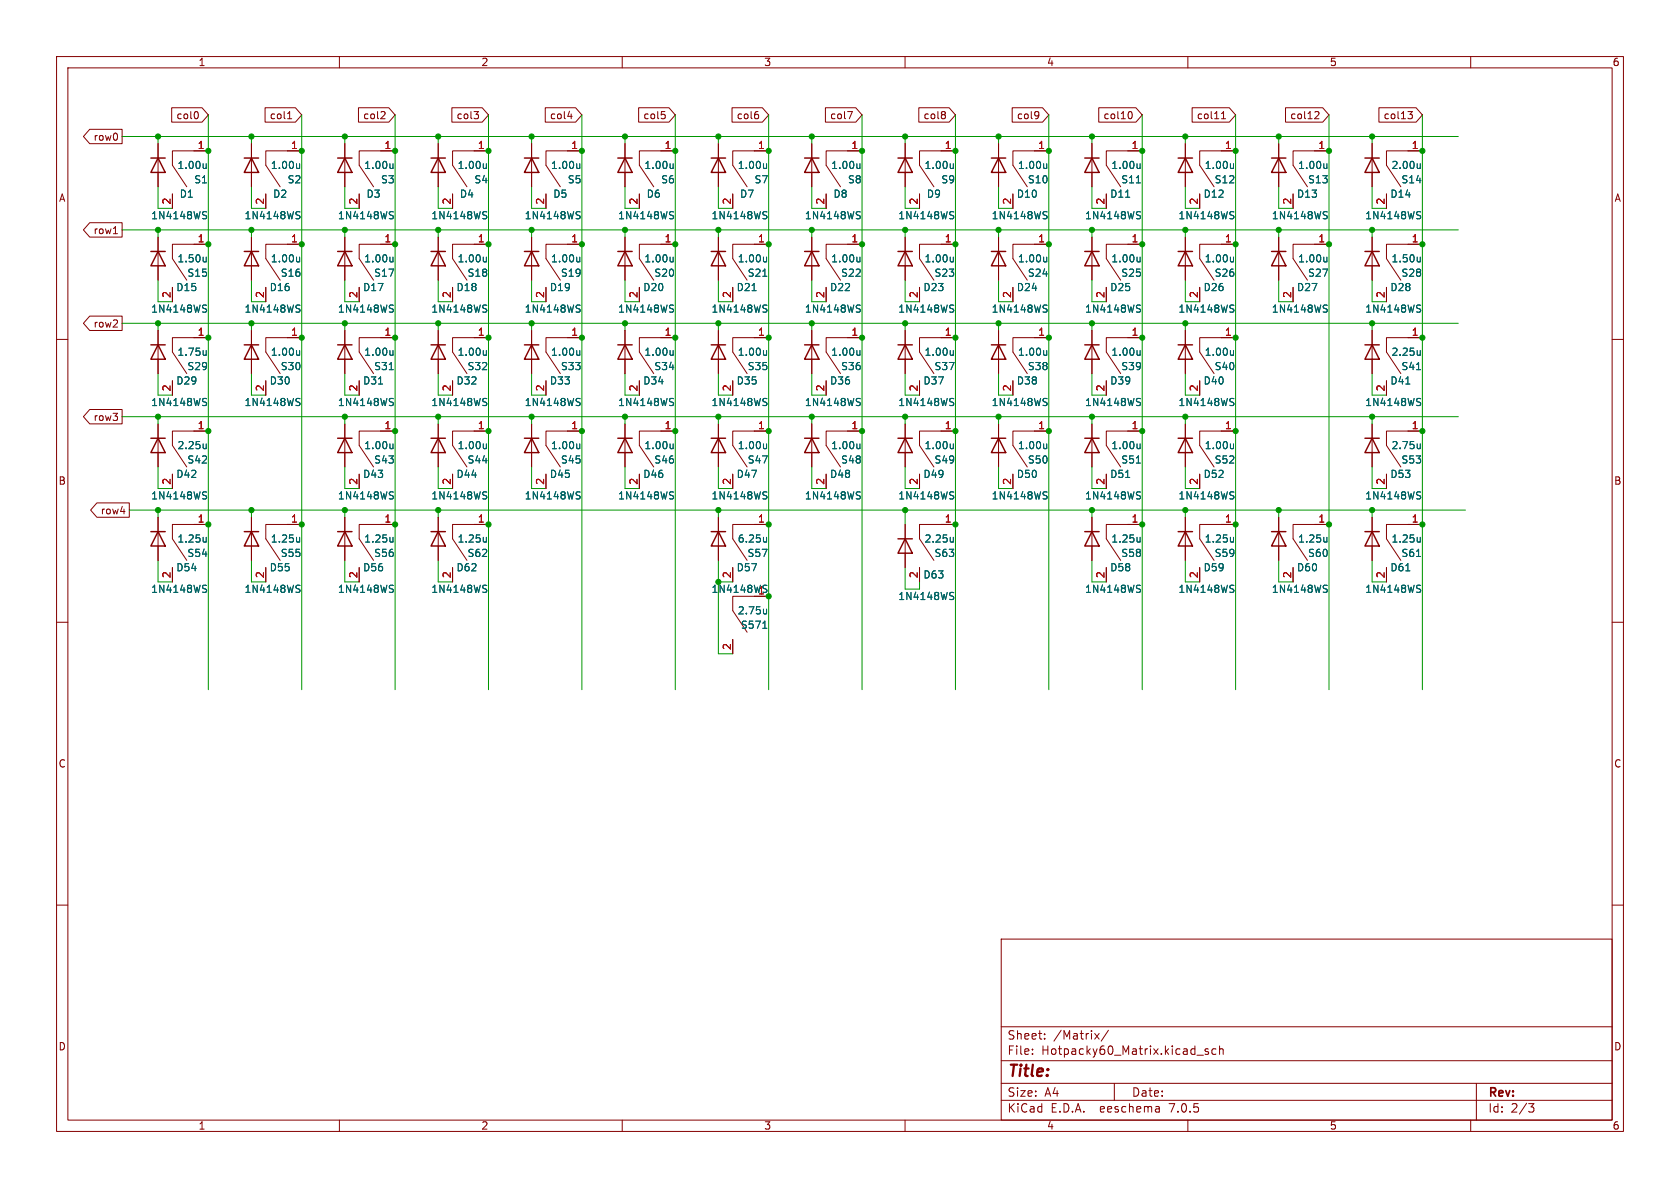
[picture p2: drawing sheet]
<svg xmlns="http://www.w3.org/2000/svg" width="297mm" height="210mm" viewBox="0 0 297 210" stroke-linecap="round" stroke-linejoin="round" font-family="sans-serif">
<g fill="none" stroke="#840000" stroke-width=".18">
<path d="M10 10h277v190h-277zM12 12h273v186h-273zM30.4 19h5.3l1.1 1.3-1.1 1.3h-5.3zM34.9 19.8l.2 .4-.2 .7M46.9 19h5.3l1.1 1.3-1.1 1.3h-5.3zM51.1 19.9l.1-.2v1.3M60 10v2M63.4 19h5.3l1.1 1.3-1.1 1.3h-5.3zM68 19.8l.1 .2-.1 .3-.7 .7h.8M79.9 19h5.3l1.2 1.3-1.2 1.3h-5.3zM83.8 19.7h.8l-.4 .5M96.4 19h5.4l1.1 1.3-1.1 1.3h-5.4z"/>
<path d="M110 10v2M112.9 19h5.4l1.1 1.3-1.1 1.3h-5.4zM116.9 19.7h.6M129.4 19h5.4l1.1 1.3-1.1 1.3h-5.4zM145.9 19h5.4l1.1 1.3-1.1 1.3h-5.4zM149.8 19.7h.9l-.6 1.3M160 10v2M162.4 19h5.4l1.1 1.3-1.1 1.3h-5.4zM167 19.8l.1 .2-.1 .2M178.9 19h5.4l1.1 1.3-1.1 1.3h-5.4zM183.5 19.8h.1a1.07 1.07 0 0 1-.1 1.1M194.2 19h6.6l1.1 1.3-1.1 1.3h-6.6z"/>
<path d="M199.7 19.7a.68 .68 0 0 1 .5 .7 .68 .68 0 0 1-.5 .6M210 10v2M210.8 19h6.5l1.1 1.3-1.1 1.3h-6.5zM227.3 19h6.5l1.1 1.3-1.1 1.3h-6.5zM232.6 19.7l.5 .1 .1 .3-.8 .9h.8M243.8 19h6.5l1.2 1.3-1.2 1.3h-6.5zM248.9 19.7h.8l-.4 .5 .3 .1 .1 .4-.3 .3h-.3M260 10v2M15.9 39.4h5.7v2.5h-5.7l-1.2-1.3zM15.9 22.9h5.7v2.5h-5.7l-1.2-1.3zM27.9 25.4v7.6M30.5 34.3v2.5"/>
<path d="M36.8 26.7h-6.3v2.5l2.5 3.8M44.4 25.4v7.6M47 34.3v2.5M50.8 21h.8M53.3 26.7h-6.3v2.5l2.5 3.8M61 25.4v7.6M63.5 34.3v2.5M69.8 26.7h-6.3v2.5l2.5 3.8M77.5 25.4v7.6M80 34.3v2.5M84.5 20.3l.1 .1-.1 .5M86.4 26.7h-6.4v2.5l2.5 3.8"/>
<path d="M94 25.4v7.6M96.5 34.3v2.5M100.4 20.6h.8M102.9 26.7h-6.4v2.5l2.6 3.8M110.5 25.4v7.6M113 34.3v2.5M117.5 20.3l.1 .1-.1 .5M119.4 26.7h-6.4v2.5l2.6 3.8M127 25.4v7.6M129.5 34.3v2.5M134 20.3l.1 .1-.1 .5M135.9 26.7h-6.4v2.5l2.6 3.8"/>
<path d="M143.5 25.4v7.6M146 34.3v2.5M152.4 26.7h-6.4v2.5l2.6 3.8M160 25.4v7.6M162.6 34.3v2.5M167 20.3l.1 .2-.1 .4M168.9 26.7h-6.3v2.5l2.5 3.8M176.5 25.4v7.6M179.1 34.3v2.5M183.6 20.3l-.1 .1M185.4 26.7h-6.3v2.5l2.5 3.8M193 25.4v7.6"/>
<path d="M195.6 34.3v2.5M201.9 26.7h-6.3v2.5l2.5 3.8M209.5 25.4v7.6M212.1 34.3v2.5M215.9 21h.8M215.9 20.1l.4-.4v1.3M218.4 26.7h-6.3v2.5l2.5 3.8M226.1 25.4v7.6M228.6 34.3v2.5M234.9 26.7h-6.3v2.5l2.5 3.8M242.6 25.4v7.6M245.1 34.3v2.5"/>
<path d="M251.5 26.7h-6.4v2.5l2.5 3.8M10 60h2M15.9 55.9h5.7v2.5h-5.7l-1.2-1.2zM20 41.3h.8M27.9 41.9v7.6M27.9 58.4v7.6M30.5 50.8v2.5M36.8 59.7h-6.3v2.5l2.5 3.8M36.8 43.2h-6.3v2.5l2.5 3.8M44.4 41.9v7.6M44.4 58.4v7.6M47 50.8v2.5"/>
<path d="M53.3 43.2h-6.3v2.5l2.5 3.8M53.3 59.7h-6.3v2.5l2.5 3.8M61 41.9v7.6M61 58.4v7.6M63.5 50.8v2.5M69.8 43.2h-6.3v2.5l2.5 3.8M69.8 59.7h-6.3v2.5l2.5 3.8M77.5 41.9v7.6M77.5 58.4v7.6M80 50.8v2.5M86.4 59.7h-6.4v2.5l2.5 3.8M86.4 43.2h-6.4v2.5l2.5 3.8"/>
<path d="M94 41.9v7.6M94 58.4v7.6M96.5 50.8v2.5M102.9 59.7h-6.4v2.5l2.6 3.8M102.9 43.2h-6.4v2.5l2.6 3.8M110.5 41.9v7.6M110.5 58.4v7.6M113 50.8v2.5M119.4 43.2h-6.4v2.5l2.6 3.8M119.4 59.7h-6.4v2.5l2.6 3.8M127 41.9v7.6M127 58.4v7.6"/>
<path d="M129.5 50.8v2.5M135.9 43.2h-6.4v2.5l2.6 3.8M135.9 59.7h-6.4v2.5l2.6 3.8M143.5 41.9v7.6M143.5 58.4v7.6M146 50.8v2.5M152.4 59.7h-6.4v2.5l2.6 3.8M152.4 43.2h-6.4v2.5l2.6 3.8M160 41.9v7.6M160 58.4v7.6M162.6 50.8v2.5M168.9 59.7h-6.3v2.5l2.5 3.8"/>
<path d="M168.9 43.2h-6.3v2.5l2.5 3.8M176.5 41.9v7.6M176.5 58.4v7.6M179.1 50.8v2.5M185.4 59.7h-6.3v2.5l2.5 3.8M185.4 43.2h-6.3v2.5l2.5 3.8M193 41.9v7.6M193 58.4v7.6M195.6 50.8v2.5M201.9 59.7h-6.3v2.5l2.5 3.8M201.9 43.2h-6.3v2.5l2.5 3.8M209.5 41.9v7.6"/>
<path d="M209.5 58.4v7.6M212.1 50.8v2.5M218.4 59.7h-6.3v2.5l2.5 3.8M218.4 43.2h-6.3v2.5l2.5 3.8M226.1 41.9v7.6M228.6 50.8v2.5M234.9 43.2h-6.3v2.5l2.5 3.8M242.6 41.9v7.6M242.6 58.4v7.6M245.1 50.8v2.5M251.5 59.7h-6.4v2.5l2.5 3.8M251.5 43.2h-6.4v2.5l2.5 3.8"/>
<path d="M285 60h2M15.9 72.4h5.7v2.5h-5.7l-1.2-1.2zM27.9 74.9v7.7M30.5 67.3v2.6M36.8 76.2h-6.3v2.5l2.5 3.9M47 67.3v2.6M61 74.9v7.7M63.5 67.3v2.6M69.8 76.2h-6.3v2.5l2.5 3.9M77.5 74.9v7.7M80 67.3v2.6M86.4 76.2h-6.4v2.5l2.5 3.9"/>
<path d="M94 74.9v7.7M96.5 67.3v2.6M102.9 76.2h-6.4v2.5l2.6 3.9M110.5 74.9v7.7M113 67.3v2.6M119.4 76.2h-6.4v2.5l2.6 3.9M127 74.9v7.7M129.5 67.3v2.6M135.9 76.2h-6.4v2.5l2.6 3.9M143.5 74.9v7.7M146 67.3v2.6M152.4 76.2h-6.4v2.5l2.6 3.9"/>
<path d="M160 74.9v7.7M162.6 67.3v2.6M168.9 76.2h-6.3v2.5l2.5 3.9M176.5 74.9v7.7M179.1 67.3v2.6M185.4 76.2h-6.3v2.5l2.5 3.9M193 74.9v7.7M195.6 67.3v2.6M201.9 76.2h-6.3v2.5l2.5 3.9M209.5 74.9v7.7M212.1 67.3v2.6M218.4 76.2h-6.3v2.5l2.5 3.9"/>
<path d="M242.6 74.9v7.7M245.1 67.3v2.6M251.5 76.2h-6.4v2.5l2.5 3.9M17.1 88.9h5.8v2.5h-5.8l-1.1-1.2zM27.9 91.4v7.7M30.5 83.8v2.6M36.8 92.7h-6.3v2.6l2.5 3.8M44.4 91.4v7.7M53.3 92.7h-6.3v2.6l2.5 3.8M61 91.4v7.7M63.5 83.8v2.6M69.8 92.7h-6.3v2.6l2.5 3.8"/>
<path d="M77.5 91.4v7.7M80 83.8v2.6M86.4 92.7h-6.4v2.6l2.5 3.8M96.5 83.8v2.6M113 83.8v2.6M127 91.4v7.7M129.5 83.8v2.6M135.9 92.7h-6.4v2.6l2.6 3.8M146 83.8v2.6M160 92.7v7.6M162.6 83.8v2.6M168.9 92.7h-6.3v2.6l2.5 3.8"/>
<path d="M179.1 83.8v2.6M193 91.4v7.7M195.6 83.8v2.6M201.9 92.7h-6.3v2.6l2.5 3.8M209.5 91.4v7.7M212.1 83.8v2.6M218.4 92.7h-6.3v2.6l2.5 3.8M226.1 91.4v7.7M234.9 92.7h-6.3v2.6l2.5 3.8M242.6 91.4v7.7M245.1 83.8v2.6M251.5 92.7h-6.4v2.6l2.5 3.8"/>
<path d="M10 110h2M30.5 100.3v2.6M47 100.3v2.6M63.5 100.3v2.6M80 100.3v2.6M129.5 100.3v2.6M129.5 113v2.6M135.9 105.4h-6.4v2.6l2.6 3.8M162.6 100.3v2.6M195.6 100.3v2.6M212.1 100.3v2.6M228.6 100.3v2.6"/>
<path d="M245.1 100.3v2.6M285 110h2M10 160h2M285 160h2M177 166h108v32h-108zM60 198v2M110 198v2M160 198v2M177 194.5h108M177 191.5h108M177 187.5h108M177 181.5h108"/>
<path d="M182.5 186.3v.1M182.5 185.5v.1M184.7 183.6v.1M184.7 182.8v.1M193.5 182.7l.8 1M194.3 182.7l-.8 1M196 182.1l-1.3 2M197 191.5v3M204.5 195.6l.4 .1 .1 .9M205 196.5l-.5 .1M205 196h-.5M210 198v2"/>
<path d="M211.6 186.5h1.1M213.6 185.5l-.4-.1-.2 .2 .1 .2 .5 .2v.3h-.6M215 185.5l-.5-.1-.3 .3v.4l.2 .2h.6M215.6 185.5l.2-.1 .4 .1v.9M215.6 184.9v1.5M260 198v2M261 191.5v6.5M270.2 195.1h1l-.5 .6 .4 .1 .1 .5-.3 .3h-.4"/>
</g>
<g fill="none" stroke="#006464" stroke-width=".18">
<path d="M36 38l.4 .1 .1 .3-.2 .3h-.3M36 37.4l.5 .1M36.5 28.9v.9M36.5 29.7l-.4 .1M52.6 38l.3 .1 .1 .3-.2 .3h-.3M52.6 37.4l.4 .1M53 28.9v.9M53 29.7l-.4 .1M69.1 38l.3 .1 .1 .3-.2 .3h-.3M69.1 37.4l.4 .1M69.5 29.7l-.4 .1M69.5 28.9v.9"/>
<path d="M85.6 38l.3 .1 .2 .3-.3 .3h-.3M85.6 37.4l.5 .1M86 29.7l-.4 .1M86 28.9v.9M102.1 38l.3 .1 .2 .3-.3 .3h-.3M102.1 37.4l.5 .1M102.5 29.7l-.4 .1M102.5 28.9v.9M118.6 38l.4 .1 .1 .3-.3 .3h-.3M118.6 37.4l.5 .1M119 28.9v.9M119 29.7l-.4 .1"/>
<path d="M135.1 38l.4 .1 .1 .3-.3 .3h-.3M135.1 37.4l.5 .1M135.5 29.7l-.3 .1M135.5 28.9v.9M151.6 38l.4 .1 .1 .3-.2 .3h-.3M151.6 37.4l.5 .1M152 28.9v.9M152 29.7l-.3 .1M168.1 38l.4 .1 .1 .3-.2 .3h-.3M168.1 37.4l.5 .1M168.5 28.9v.9M168.5 29.7l-.3 .1"/>
<path d="M184.6 38l.4 .1 .1 .3-.2 .3h-.3M184.6 37.4l.5 .1M185 29.7l-.3 .1M185 28.9v.9M200.9 32.3h.7M201.1 38l.4 .1 .1 .3-.2 .3h-.3M201.1 37.4l.5 .1M201.6 29.7l-.4 .1M201.6 28.9v.9M217.7 38l.3 .1 .1 .3-.2 .3h-.3M217.7 37.4l.4 .1M218.1 29.7l-.4 .1"/>
<path d="M218.1 28.9v.9M234.2 38l.3 .1 .1 .3-.2 .3h-.3M234.2 37.4l.4 .1M234.6 29.7l-.4 .1M234.6 28.9v.9M250.7 38l.3 .1 .2 .3-.3 .3h-.3M250.7 37.4l.5 .1M251.1 29.7l-.4 .1M251.1 28.9v.9M36 54.5l.4 .1 .1 .3-.2 .3h-.3M36 53.9l.5 .1M36.5 46.2l-.4 .1"/>
<path d="M36.5 45.5v.8M52.6 54.5l.3 .1 .1 .3-.2 .3h-.3M52.6 53.9l.4 .1M53 46.2l-.4 .1M53 45.5v.8M69.1 54.5l.3 .1 .1 .3-.2 .3h-.3M69.1 53.9l.4 .1M69.5 46.2l-.4 .1M69.5 45.5v.8M85.6 54.5l.3 .1 .2 .3-.3 .3h-.3M85.6 53.9l.5 .1M86 46.2l-.4 .1"/>
<path d="M86 45.5v.8M102.1 54.5l.3 .1 .2 .3-.3 .3h-.3M102.1 53.9l.5 .1M102.5 46.2l-.4 .1M102.5 45.5v.8M118.6 54.5l.4 .1 .1 .3-.3 .3h-.3M118.6 53.9l.5 .1M119 45.5v.8M119 46.2l-.4 .1M134.9 48.8h.7M135.1 54.5l.4 .1 .1 .3-.3 .3h-.3M135.1 53.9l.5 .1"/>
<path d="M135.5 46.2l-.3 .1M135.5 45.5v.8M151.6 54.5l.4 .1 .1 .3-.2 .3h-.3M151.6 53.9l.5 .1M152 45.5v.8M152 46.2l-.3 .1M168.1 54.5l.4 .1 .1 .3-.2 .3h-.3M168.1 53.9l.5 .1M168.5 45.5v.8M168.5 46.2l-.3 .1M184.6 54.5l.4 .1 .1 .3-.2 .3h-.3M184.6 53.9l.5 .1"/>
<path d="M185 46.2l-.3 .1M185 45.5v.8M201.1 54.5l.4 .1 .1 .3-.2 .3h-.3M201.1 53.9l.5 .1M201.6 46.2l-.4 .1M201.6 45.5v.8M217.7 54.5l.3 .1 .1 .3-.2 .3h-.3M217.7 53.9l.4 .1M218.1 46.2l-.4 .1M218.1 45.5v.8M234.2 54.5l.3 .1 .1 .3-.2 .3h-.3M234.2 53.9l.4 .1"/>
<path d="M234.6 46.2l-.4 .1M234.6 45.5v.8M250.7 54.5l.3 .1 .2 .3-.3 .3h-.3M250.7 53.9l.5 .1M251.1 46.2l-.4 .1M251.1 45.5v.8M36 71l.4 .2 .1 .3-.2 .2h-.3M36 70.4l.5 .1M36.5 62.7l-.4 .1M36.5 79.2l-.4 .1M36.5 62v.8M36.5 78.5v.8"/>
<path d="M52.6 71l.3 .2 .1 .3-.2 .2h-.3M52.6 70.4l.4 .1M53 62.7l-.4 .1M53 62v.8M68.8 65.3h.7M69.1 71l.3 .2 .1 .3-.2 .2h-.3M69.1 70.4l.4 .1M69.5 62.7l-.4 .1M69.5 79.2l-.4 .1M69.5 62v.8M69.5 78.5v.8M85.6 71l.3 .2 .2 .3-.3 .2h-.3"/>
<path d="M85.6 70.4l.5 .1M86 62.7l-.4 .1M86 79.2l-.4 .1M86 62v.8M86 78.5v.8M102.1 71l.3 .2 .2 .3-.3 .2h-.3M102.1 70.4l.5 .1M102.5 62.7l-.4 .1M102.5 79.2l-.4 .1M102.5 62v.8M102.5 78.5v.8M118.6 71l.4 .2 .1 .3-.3 .2h-.3"/>
<path d="M118.6 70.4l.5 .1M119 62.7l-.4 .1M119 62v.8M119 78.5v.8M119 79.2l-.4 .1M135.1 71l.4 .2 .1 .3-.3 .2h-.3M135.1 70.4l.5 .1M135.5 62.7l-.3 .1M135.5 62v.8M135.5 78.5v.8M135.5 79.2l-.3 .1M151.6 71l.4 .2 .1 .3-.2 .2h-.3"/>
<path d="M151.6 70.4l.5 .1M152 62.7l-.3 .1M152 79.2l-.3 .1M152 62v.8M152 78.5v.8M168.1 71l.4 .2 .1 .3-.2 .2h-.3M168.1 70.4l.5 .1M168.5 62v.8M168.5 78.5v.8M168.5 62.7l-.3 .1M168.5 79.2l-.3 .1M184.6 71l.4 .2 .1 .3-.2 .2h-.3"/>
<path d="M184.6 70.4l.5 .1M185 62.7l-.3 .1M185 79.2l-.3 .1M185 62v.8M185 78.5v.8M201.1 71l.4 .2 .1 .3-.2 .2h-.3M201.1 70.4l.5 .1M201.6 62.7l-.4 .1M201.6 79.2l-.4 .1M201.6 62v.8M201.6 78.5v.8M217.7 71l.3 .2 .1 .3-.2 .2h-.3"/>
<path d="M217.7 70.4l.4 .1M218.1 62.7l-.4 .1M218.1 79.2l-.4 .1M218.1 62v.8M218.1 78.5v.8M250.4 65.3h.7M250.7 71l.3 .2 .2 .3-.3 .2h-.3M250.7 70.4l.5 .1M251.1 62.7l-.4 .1M251.1 79.2l-.4 .1M251.1 62v.8M251.1 78.5v.8"/>
<path d="M36 87.5l.4 .2 .1 .3-.2 .2h-.3M36 86.9l.5 .1M36.5 95v.8M36.5 95.7l-.4 .1M53 95.7l-.4 .1M53 95v.8M69.1 87.5l.3 .2 .1 .3-.2 .2h-.3M69.1 86.9l.4 .1M69.5 95.7l-.4 .1M69.5 95v.8M85.6 87.5l.3 .2 .2 .3-.3 .2h-.3M85.6 86.9l.5 .1"/>
<path d="M86 95.7l-.4 .1M86 95v.8M102.1 87.5l.3 .2 .2 .3-.3 .2h-.3M102.1 86.9l.5 .1M118.6 87.5l.4 .2 .1 .3-.3 .2h-.3M118.6 86.9l.5 .1M135.1 87.5l.4 .2 .1 .3-.3 .2h-.3M135.1 86.9l.5 .1M135.5 95.7l-.3 .1M135.5 95v.8M151.6 87.5l.4 .2 .1 .3-.2 .2h-.3M151.6 86.9l.5 .1"/>
<path d="M168.1 87.5l.4 .2 .1 .3-.2 .2h-.3M168.1 86.9l.5 .1M168.5 95v.8M168.5 95.7l-.3 .1M184.6 87.5l.4 .2 .1 .3-.2 .2h-.3M184.6 86.9l.5 .1M200.9 81.9h.7M201.1 87.5l.4 .2 .1 .3-.2 .2h-.3M201.1 86.9l.5 .1M201.6 95.7l-.4 .1M201.6 95v.8M217.7 87.5l.3 .2 .1 .3-.2 .2h-.3"/>
<path d="M217.7 86.9l.4 .1M218.1 95.7l-.4 .1M218.1 95v.8M234.6 95.7l-.4 .1M234.6 95v.8M250.4 98.4h.7M250.7 87.5l.3 .2 .2 .3-.3 .2h-.3M250.7 86.9l.5 .1M251.1 95.7l-.4 .1M251.1 95v.8M36 104.1l.4 .1 .1 .3-.2 .2h-.3M36 103.4l.5 .1"/>
<path d="M52.6 104.1l.3 .1 .1 .3-.2 .2h-.3M52.6 103.4l.4 .1M69.1 104.1l.3 .1 .1 .3-.2 .2h-.3M69.1 103.4l.4 .1M85.6 104.1l.3 .1 .2 .3-.3 .2h-.3M85.6 103.4l.5 .1M134.9 111.1h.7M135.1 104.1l.4 .1 .1 .3-.3 .2h-.3M135.1 103.4l.5 .1M135.5 107.7v.8M135.5 108.4l-.3 .1M168.1 105.3l.4 .1 .1 .3-.2 .3h-.3"/>
<path d="M168.1 104.7l.5 .1M201.1 104.1l.4 .1 .1 .3-.2 .2h-.3M201.1 103.4l.5 .1M217.7 104.1l.3 .1 .1 .3-.2 .2h-.3M217.7 103.4l.4 .1M234.2 104.1l.3 .1 .1 .3-.2 .2h-.3M234.2 103.4l.4 .1M250.7 104.1l.3 .1 .2 .3-.3 .2h-.3M250.7 103.4l.5 .1"/>
</g>
<g fill="none" stroke="#840000" stroke-width=".25">
<path d="M26.7 27.9h2.5M27.9 27.9l1.3 2.6h-2.5zM43.2 27.9h2.5M44.4 27.9l1.3 2.6h-2.5zM59.7 27.9h2.5M61 27.9l1.2 2.6h-2.5zM76.2 27.9h2.5M77.5 27.9l1.2 2.6h-2.5zM92.7 27.9h2.5M94 27.9l1.2 2.6h-2.5zM109.2 27.9h2.6M110.5 27.9l1.3 2.6h-2.6z"/>
<path d="M125.7 27.9h2.6M127 27.9l1.3 2.6h-2.6zM142.2 27.9h2.6M143.5 27.9l1.3 2.6h-2.6zM158.7 27.9h2.6M160 27.9l1.3 2.6h-2.6zM175.3 27.9h2.5M176.5 27.9l1.3 2.6h-2.5zM191.8 27.9h2.5M193 27.9l1.3 2.6h-2.5zM208.3 27.9h2.5M209.5 27.9l1.3 2.6h-2.5z"/>
<path d="M224.8 27.9h2.5M226.1 27.9l1.2 2.6h-2.5zM241.3 27.9h2.5M242.6 27.9l1.2 2.6h-2.5zM26.7 44.5h2.5M27.9 44.5l1.3 2.5h-2.5zM43.2 44.5h2.5M44.4 44.5l1.3 2.5h-2.5zM59.7 44.5h2.5M61 44.5l1.2 2.5h-2.5zM76.2 44.5h2.5M77.5 44.5l1.2 2.5h-2.5z"/>
<path d="M92.7 44.5h2.5M94 44.5l1.2 2.5h-2.5zM109.2 44.5h2.6M110.5 44.5l1.3 2.5h-2.6zM125.7 44.5h2.6M127 44.5l1.3 2.5h-2.6zM142.2 44.5h2.6M143.5 44.5l1.3 2.5h-2.6zM158.7 44.5h2.6M160 44.5l1.3 2.5h-2.6zM175.3 44.5h2.5M176.5 44.5l1.3 2.5h-2.5z"/>
<path d="M191.8 44.5h2.5M193 44.5l1.3 2.5h-2.5zM208.3 44.5h2.5M209.5 44.5l1.3 2.5h-2.5zM224.8 44.5h2.5M226.1 44.5l1.2 2.5h-2.5zM241.3 44.5h2.5M242.6 44.5l1.2 2.5h-2.5zM26.7 61h2.5M26.7 77.5h2.5M27.9 77.5l1.3 2.5h-2.5zM27.9 61l1.3 2.5h-2.5z"/>
<path d="M43.2 61h2.5M44.4 61l1.3 2.5h-2.5zM59.7 61h2.5M59.7 77.5h2.5M61 77.5l1.2 2.5h-2.5zM61 61l1.2 2.5h-2.5zM76.2 61h2.5M76.2 77.5h2.5M77.5 77.5l1.2 2.5h-2.5zM77.5 61l1.2 2.5h-2.5zM92.7 61h2.5M92.7 77.5h2.5"/>
<path d="M94 77.5l1.2 2.5h-2.5zM94 61l1.2 2.5h-2.5zM109.2 61h2.6M109.2 77.5h2.6M110.5 61l1.3 2.5h-2.6zM110.5 77.5l1.3 2.5h-2.6zM125.7 61h2.6M125.7 77.5h2.6M127 61l1.3 2.5h-2.6zM127 77.5l1.3 2.5h-2.6zM142.2 61h2.6M142.2 77.5h2.6"/>
<path d="M143.5 61l1.3 2.5h-2.6zM143.5 77.5l1.3 2.5h-2.6zM158.7 61h2.6M158.7 77.5h2.6M160 61l1.3 2.5h-2.6zM160 77.5l1.3 2.5h-2.6zM175.3 61h2.5M175.3 77.5h2.5M176.5 61l1.3 2.5h-2.5zM176.5 77.5l1.3 2.5h-2.5zM191.8 61h2.5M191.8 77.5h2.5"/>
<path d="M193 77.5l1.3 2.5h-2.5zM193 61l1.3 2.5h-2.5zM208.3 61h2.5M208.3 77.5h2.5M209.5 61l1.3 2.5h-2.5zM209.5 77.5l1.3 2.5h-2.5zM241.3 61h2.5M241.3 77.5h2.5M242.6 61l1.2 2.5h-2.5zM242.6 77.5l1.2 2.5h-2.5zM26.7 94h2.5M27.9 94l1.3 2.5h-2.5z"/>
<path d="M43.2 94h2.5M44.4 94l1.3 2.5h-2.5zM59.7 94h2.5M61 94l1.2 2.5h-2.5zM76.2 94h2.5M77.5 94l1.2 2.5h-2.5zM125.7 94h2.6M127 94l1.3 2.5h-2.6zM158.7 95.3h2.6M160 95.3l1.3 2.5h-2.6zM191.8 94h2.5M193 94l1.3 2.5h-2.5z"/>
<path d="M208.3 94h2.5M209.5 94l1.3 2.5h-2.5zM224.8 94h2.5M226.1 94l1.2 2.5h-2.5zM241.3 94h2.5M242.6 94l1.2 2.5h-2.5z"/>
</g>
<g fill="none" stroke="#009600" stroke-width=".18">
<path d="M21.6 24.1h236.2M27.9 24.1v1.3M27.9 33v3.8h2.6M36.8 20.3v101.6M44.4 24.1v1.3M44.4 33v3.8h2.6M53.3 20.3v101.6M61 24.1v1.3M61 33v3.8h2.5M69.8 20.3v101.6M77.5 33v3.8h2.5M77.5 24.1v1.3"/>
<path d="M86.4 20.3v101.6M94 33v3.8h2.5M94 24.1v1.3M102.9 20.3v101.6M110.5 24.1v1.3M110.5 33v3.8h2.5M119.4 20.3v101.6M127 24.1v1.3M127 33v3.8h2.5M135.9 20.3v101.6M143.5 24.1v1.3M143.5 33v3.8h2.5"/>
<path d="M152.4 20.3v101.6M160 24.1v1.3M160 33v3.8h2.6M168.9 20.3v101.6M176.5 33v3.8h2.6M176.5 24.1v1.3M185.4 20.3v101.6M193 33v3.8h2.6M193 24.1v1.3M201.9 20.3v101.6M209.5 33v3.8h2.6M209.5 24.1v1.3"/>
<path d="M218.4 20.3v101.6M226.1 33v3.8h2.5M226.1 24.1v1.3M234.9 20.3v101.6M242.6 33v3.8h2.5M242.6 24.1v1.3M251.5 20.3v101.6M21.6 40.6h236.2M21.6 57.2h236.2M27.9 40.6v1.3M27.9 49.5v3.8h2.6M27.9 57.2v1.2"/>
<path d="M44.4 40.6v1.3M44.4 49.5v3.8h2.6M44.4 57.2v1.2M61 40.6v1.3M61 49.5v3.8h2.5M61 57.2v1.2M77.5 49.5v3.8h2.5M77.5 40.6v1.3M77.5 57.2v1.2M94 49.5v3.8h2.5M94 40.6v1.3M94 57.2v1.2"/>
<path d="M110.5 40.6v1.3M110.5 49.5v3.8h2.5M110.5 57.2v1.2M127 40.6v1.3M127 49.5v3.8h2.5M127 57.2v1.2M143.5 40.6v1.3M143.5 49.5v3.8h2.5M143.5 57.2v1.2M160 40.6v1.3M160 49.5v3.8h2.6M160 57.2v1.2"/>
<path d="M176.5 49.5v3.8h2.6M176.5 40.6v1.3M176.5 57.2v1.2M193 49.5v3.8h2.6M193 40.6v1.3M193 57.2v1.2M209.5 49.5v3.8h2.6M209.5 40.6v1.3M209.5 57.2v1.2M226.1 49.5v3.8h2.5M226.1 40.6v1.3M242.6 49.5v3.8h2.5"/>
<path d="M242.6 40.6v1.3M242.6 57.2v1.2M21.6 73.7h236.2M27.9 66v3.9h2.6M27.9 73.7v1.2M44.4 66v3.9h2.6M61 66v3.9h2.5M61 73.7v1.2M77.5 66v3.9h2.5M77.5 73.7v1.2M94 66v3.9h2.5M94 73.7v1.2"/>
<path d="M110.5 66v3.9h2.5M110.5 73.7v1.2M127 66v3.9h2.5M127 73.7v1.2M143.5 66v3.9h2.5M143.5 73.7v1.2M160 66v3.9h2.6M160 73.7v1.2M176.5 66v3.9h2.6M176.5 73.7v1.2M193 66v3.9h2.6M193 73.7v1.2"/>
<path d="M209.5 66v3.9h2.6M209.5 73.7v1.2M242.6 66v3.9h2.5M242.6 73.7v1.2M22.9 90.2h236.2M27.9 82.6v3.8h2.6M27.9 90.2v1.2M27.9 99.1v3.8h2.6M44.4 90.2v1.2M44.4 99.1v3.8h2.6M61 82.6v3.8h2.5M61 90.2v1.2"/>
<path d="M61 99.1v3.8h2.5M77.5 82.6v3.8h2.5M77.5 90.2v1.2M77.5 99.1v3.8h2.5M94 82.6v3.8h2.5M110.5 82.6v3.8h2.5M127 82.6v3.8h2.5M127 90.2v1.2M127 99.1v16.5h2.5M143.5 82.6v3.8h2.5M160 82.6v3.8h2.6M160 90.2v2.5"/>
<path d="M176.5 82.6v3.8h2.6M193 82.6v3.8h2.6M193 99.1v3.8h2.6M193 90.2v1.2M209.5 82.6v3.8h2.6M209.5 99.1v3.8h2.6M209.5 90.2v1.2M226.1 99.1v3.8h2.5M226.1 90.2v1.2M242.6 82.6v3.8h2.5M242.6 99.1v3.8h2.5M242.6 90.2v1.2"/>
<path d="M127 102.9h2.5M160 100.3v3.8h2.6v-1.2"/>
</g>
<g fill="#009600" stroke="#009600" stroke-width=".18">
<circle cx="135.9" cy="59.7" r=".46"/>
<circle cx="152.4" cy="59.7" r=".46"/>
<circle cx="160" cy="57.2" r=".46"/>
<circle cx="127" cy="40.6" r=".46"/>
<circle cx="135.9" cy="43.2" r=".46"/>
<circle cx="143.5" cy="57.2" r=".46"/>
<circle cx="127" cy="57.2" r=".46"/>
<circle cx="143.5" cy="40.6" r=".46"/>
<circle cx="168.9" cy="43.2" r=".46"/>
<circle cx="176.5" cy="40.6" r=".46"/>
<circle cx="176.5" cy="24.1" r=".46"/>
<circle cx="143.5" cy="24.1" r=".46"/>
<circle cx="152.4" cy="26.7" r=".46"/>
<circle cx="160" cy="24.1" r=".46"/>
<circle cx="168.9" cy="26.7" r=".46"/>
<circle cx="160" cy="40.6" r=".46"/>
<circle cx="152.4" cy="43.2" r=".46"/>
<circle cx="176.5" cy="57.2" r=".46"/>
<circle cx="168.9" cy="59.7" r=".46"/>
<circle cx="135.9" cy="105.4" r=".46"/>
<circle cx="135.9" cy="92.7" r=".46"/>
<circle cx="127" cy="102.9" r=".46"/>
<circle cx="127" cy="90.2" r=".46"/>
<circle cx="160" cy="73.7" r=".46"/>
<circle cx="152.4" cy="76.2" r=".46"/>
<circle cx="160" cy="90.2" r=".46"/>
<circle cx="143.5" cy="73.7" r=".46"/>
<circle cx="127" cy="73.7" r=".46"/>
<circle cx="135.9" cy="76.2" r=".46"/>
<circle cx="193" cy="57.2" r=".46"/>
<circle cx="168.9" cy="76.2" r=".46"/>
<circle cx="176.5" cy="73.7" r=".46"/>
<circle cx="168.9" cy="92.7" r=".46"/>
<circle cx="185.4" cy="76.2" r=".46"/>
<circle cx="36.8" cy="76.2" r=".46"/>
<circle cx="36.8" cy="59.7" r=".46"/>
<circle cx="27.9" cy="57.2" r=".46"/>
<circle cx="44.4" cy="57.2" r=".46"/>
<circle cx="27.9" cy="90.2" r=".46"/>
<circle cx="36.8" cy="92.7" r=".46"/>
<circle cx="61" cy="90.2" r=".46"/>
<circle cx="27.9" cy="73.7" r=".46"/>
<circle cx="127" cy="24.1" r=".46"/>
<circle cx="135.9" cy="26.7" r=".46"/>
<circle cx="102.9" cy="59.7" r=".46"/>
<circle cx="119.4" cy="59.7" r=".46"/>
<circle cx="119.4" cy="43.2" r=".46"/>
<circle cx="119.4" cy="26.7" r=".46"/>
<circle cx="110.5" cy="24.1" r=".46"/>
<circle cx="77.5" cy="57.2" r=".46"/>
<circle cx="69.8" cy="59.7" r=".46"/>
<circle cx="77.5" cy="40.6" r=".46"/>
<circle cx="69.8" cy="26.7" r=".46"/>
<circle cx="69.8" cy="43.2" r=".46"/>
<circle cx="53.3" cy="59.7" r=".46"/>
<circle cx="61" cy="57.2" r=".46"/>
<circle cx="61" cy="40.6" r=".46"/>
<circle cx="53.3" cy="43.2" r=".46"/>
<circle cx="77.5" cy="24.1" r=".46"/>
<circle cx="110.5" cy="57.2" r=".46"/>
<circle cx="94" cy="73.7" r=".46"/>
<circle cx="77.5" cy="73.7" r=".46"/>
<circle cx="86.4" cy="76.2" r=".46"/>
<circle cx="86.4" cy="92.7" r=".46"/>
<circle cx="102.9" cy="76.2" r=".46"/>
<circle cx="44.4" cy="40.6" r=".46"/>
<circle cx="36.8" cy="43.2" r=".46"/>
<circle cx="44.4" cy="24.1" r=".46"/>
<circle cx="61" cy="24.1" r=".46"/>
<circle cx="53.3" cy="26.7" r=".46"/>
<circle cx="36.8" cy="26.7" r=".46"/>
<circle cx="27.9" cy="24.1" r=".46"/>
<circle cx="27.9" cy="40.6" r=".46"/>
<circle cx="94" cy="57.2" r=".46"/>
<circle cx="102.9" cy="43.2" r=".46"/>
<circle cx="86.4" cy="43.2" r=".46"/>
<circle cx="110.5" cy="40.6" r=".46"/>
<circle cx="86.4" cy="59.7" r=".46"/>
<circle cx="102.9" cy="26.7" r=".46"/>
<circle cx="94" cy="24.1" r=".46"/>
<circle cx="94" cy="40.6" r=".46"/>
<circle cx="86.4" cy="26.7" r=".46"/>
<circle cx="69.8" cy="76.2" r=".46"/>
<circle cx="69.8" cy="92.7" r=".46"/>
<circle cx="61" cy="73.7" r=".46"/>
<circle cx="53.3" cy="92.7" r=".46"/>
<circle cx="44.4" cy="90.2" r=".46"/>
<circle cx="119.4" cy="76.2" r=".46"/>
<circle cx="110.5" cy="73.7" r=".46"/>
<circle cx="77.5" cy="90.2" r=".46"/>
<circle cx="226.1" cy="90.2" r=".46"/>
<circle cx="251.5" cy="92.7" r=".46"/>
<circle cx="242.6" cy="90.2" r=".46"/>
<circle cx="242.6" cy="73.7" r=".46"/>
<circle cx="251.5" cy="76.2" r=".46"/>
<circle cx="218.4" cy="26.7" r=".46"/>
<circle cx="226.1" cy="24.1" r=".46"/>
<circle cx="226.1" cy="40.6" r=".46"/>
<circle cx="234.9" cy="43.2" r=".46"/>
<circle cx="218.4" cy="43.2" r=".46"/>
<circle cx="234.9" cy="26.7" r=".46"/>
<circle cx="209.5" cy="90.2" r=".46"/>
<circle cx="218.4" cy="92.7" r=".46"/>
<circle cx="218.4" cy="76.2" r=".46"/>
<circle cx="201.9" cy="76.2" r=".46"/>
<circle cx="193" cy="73.7" r=".46"/>
<circle cx="193" cy="90.2" r=".46"/>
<circle cx="218.4" cy="59.7" r=".46"/>
<circle cx="209.5" cy="73.7" r=".46"/>
<circle cx="209.5" cy="57.2" r=".46"/>
<circle cx="201.9" cy="59.7" r=".46"/>
<circle cx="185.4" cy="59.7" r=".46"/>
<circle cx="209.5" cy="40.6" r=".46"/>
<circle cx="201.9" cy="43.2" r=".46"/>
<circle cx="185.4" cy="26.7" r=".46"/>
<circle cx="193" cy="24.1" r=".46"/>
<circle cx="193" cy="40.6" r=".46"/>
<circle cx="185.4" cy="43.2" r=".46"/>
<circle cx="209.5" cy="24.1" r=".46"/>
<circle cx="201.9" cy="26.7" r=".46"/>
<circle cx="251.5" cy="43.2" r=".46"/>
<circle cx="242.6" cy="40.6" r=".46"/>
<circle cx="251.5" cy="26.7" r=".46"/>
<circle cx="242.6" cy="24.1" r=".46"/>
<circle cx="242.6" cy="57.2" r=".46"/>
<circle cx="251.5" cy="59.7" r=".46"/>
<circle cx="234.9" cy="92.7" r=".46"/>
<circle cx="201.9" cy="92.7" r=".46"/>
</g>
<text font-size="2.8" fill="#840000" x="178" y="190.8">Title:</text>
<g font-size="2.1" fill="#840000">
<text x="178" y="183.9">Sheet:</text>
<text x="186.2" y="183.9">/Matrix/</text>
<text x="178" y="186.6">File:</text>
<text x="184" y="186.6">Hotpacky60_Matrix.kicad_sch</text>
<text x="178" y="196.8">KiCad</text>
<text x="178" y="194">Size:</text>
<text x="184.6" y="194">A4</text>
<text x="185.7" y="196.8">E.D.A.</text>
<text x="194.4" y="196.8">eeschema</text>
<text x="200" y="194">Date:</text>
<text x="206.7" y="196.8">7.0.5</text>
<text x="263" y="194.2">Rev:</text>
<text x="263" y="196.8">Id:</text>
<text x="267" y="196.8">2/3</text>
</g>
<g font-size="1.8" fill="#840000">
<text x="35" y="11.8">1</text>
<text x="85" y="11.8">2</text>
<text x="135" y="11.8">3</text>
<text x="185" y="11.8">4</text>
<text x="235" y="11.8">5</text>
<text x="285" y="11.8">6</text>
<text x="31.2" y="21.2">col0</text>
<text x="47.7" y="21.2">col1</text>
<text x="64.2" y="21.2">col2</text>
<text x="80.7" y="21.2">col3</text>
<text x="97.2" y="21.2">col4</text>
<text x="113.7" y="21.2">col5</text>
<text x="130.2" y="21.2">col6</text>
<text x="146.7" y="21.2">col7</text>
<text x="163.2" y="21.2">col8</text>
<text x="179.8" y="21.2">col9</text>
<text x="195.1" y="21.2">col10</text>
<text x="211.6" y="21.2">col11</text>
<text x="228.1" y="21.2">col12</text>
<text x="244.6" y="21.2">col13</text>
<text x="16.5" y="25">row0</text>
<text x="10.4" y="35.8">A</text>
<text x="285.4" y="35.8">A</text>
<text x="16.5" y="41.6">row1</text>
<text x="16.5" y="58.1">row2</text>
<text x="16.5" y="74.6">row3</text>
<text x="10.3" y="85.8">B</text>
<text x="285.3" y="85.8">B</text>
<text x="17.8" y="91.1">row4</text>
<text x="10.3" y="135.8">C</text>
<text x="285.3" y="135.8">C</text>
<text x="10.3" y="185.8">D</text>
<text x="285.3" y="185.8">D</text>
<text x="35" y="199.8">1</text>
<text x="85" y="199.8">2</text>
<text x="135" y="199.8">3</text>
<text x="185" y="199.8">4</text>
<text x="235" y="199.8">5</text>
<text x="285" y="199.8">6</text>
</g>
<g font-size="1.8" fill="#a90000">
<text x="34.9" y="26.4">1</text>
<text x="51.4" y="26.4">1</text>
<text x="67.9" y="26.4">1</text>
<text x="84.4" y="26.4">1</text>
<text x="100.9" y="26.4">1</text>
<text x="117.4" y="26.4">1</text>
<text x="134" y="26.4">1</text>
<text x="150.5" y="26.4">1</text>
<text x="167" y="26.4">1</text>
<text x="183.5" y="26.4">1</text>
<text x="200" y="26.4">1</text>
<text x="216.5" y="26.4">1</text>
<text x="233" y="26.4">1</text>
<text x="249.5" y="26.4">1</text>
<text x="30.2" y="36.2" transform="rotate(-90 30.2 36.2)">2</text>
<text x="46.7" y="36.2" transform="rotate(-90 46.7 36.2)">2</text>
<text x="63.2" y="36.2" transform="rotate(-90 63.2 36.2)">2</text>
<text x="79.8" y="36.2" transform="rotate(-90 79.8 36.2)">2</text>
<text x="96.3" y="36.2" transform="rotate(-90 96.3 36.2)">2</text>
<text x="112.8" y="36.2" transform="rotate(-90 112.8 36.2)">2</text>
<text x="129.3" y="36.2" transform="rotate(-90 129.3 36.2)">2</text>
<text x="145.8" y="36.2" transform="rotate(-90 145.8 36.2)">2</text>
<text x="162.3" y="36.2" transform="rotate(-90 162.3 36.2)">2</text>
<text x="178.8" y="36.2" transform="rotate(-90 178.8 36.2)">2</text>
<text x="195.3" y="36.2" transform="rotate(-90 195.3 36.2)">2</text>
<text x="211.8" y="36.2" transform="rotate(-90 211.8 36.2)">2</text>
<text x="228.3" y="36.2" transform="rotate(-90 228.3 36.2)">2</text>
<text x="244.9" y="36.2" transform="rotate(-90 244.9 36.2)">2</text>
<text x="34.9" y="42.9">1</text>
<text x="51.4" y="42.9">1</text>
<text x="67.9" y="42.9">1</text>
<text x="84.4" y="42.9">1</text>
<text x="100.9" y="42.9">1</text>
<text x="117.4" y="42.9">1</text>
<text x="134" y="42.9">1</text>
<text x="150.5" y="42.9">1</text>
<text x="167" y="42.9">1</text>
<text x="183.5" y="42.9">1</text>
<text x="200" y="42.9">1</text>
<text x="216.5" y="42.9">1</text>
<text x="233" y="42.9">1</text>
<text x="249.5" y="42.9">1</text>
<text x="30.2" y="52.7" transform="rotate(-90 30.2 52.7)">2</text>
<text x="46.7" y="52.7" transform="rotate(-90 46.7 52.7)">2</text>
<text x="63.2" y="52.7" transform="rotate(-90 63.2 52.7)">2</text>
<text x="79.8" y="52.7" transform="rotate(-90 79.8 52.7)">2</text>
<text x="96.3" y="52.7" transform="rotate(-90 96.3 52.7)">2</text>
<text x="112.8" y="52.7" transform="rotate(-90 112.8 52.7)">2</text>
<text x="129.3" y="52.7" transform="rotate(-90 129.3 52.7)">2</text>
<text x="145.8" y="52.7" transform="rotate(-90 145.8 52.7)">2</text>
<text x="162.3" y="52.7" transform="rotate(-90 162.3 52.7)">2</text>
<text x="178.8" y="52.7" transform="rotate(-90 178.8 52.7)">2</text>
<text x="195.3" y="52.7" transform="rotate(-90 195.3 52.7)">2</text>
<text x="211.8" y="52.7" transform="rotate(-90 211.8 52.7)">2</text>
<text x="228.3" y="52.7" transform="rotate(-90 228.3 52.7)">2</text>
<text x="244.9" y="52.7" transform="rotate(-90 244.9 52.7)">2</text>
<text x="34.9" y="59.4">1</text>
<text x="51.4" y="59.4">1</text>
<text x="67.9" y="59.4">1</text>
<text x="84.4" y="59.4">1</text>
<text x="100.9" y="59.4">1</text>
<text x="117.4" y="59.4">1</text>
<text x="134" y="59.4">1</text>
<text x="150.5" y="59.4">1</text>
<text x="167" y="59.4">1</text>
<text x="183.5" y="59.4">1</text>
<text x="200" y="59.4">1</text>
<text x="216.5" y="59.4">1</text>
<text x="249.5" y="59.4">1</text>
<text x="30.2" y="69.2" transform="rotate(-90 30.2 69.2)">2</text>
<text x="46.7" y="69.2" transform="rotate(-90 46.7 69.2)">2</text>
<text x="63.2" y="69.2" transform="rotate(-90 63.2 69.2)">2</text>
<text x="79.8" y="69.2" transform="rotate(-90 79.8 69.2)">2</text>
<text x="96.3" y="69.2" transform="rotate(-90 96.3 69.2)">2</text>
<text x="112.8" y="69.2" transform="rotate(-90 112.8 69.2)">2</text>
<text x="129.3" y="69.2" transform="rotate(-90 129.3 69.2)">2</text>
<text x="145.8" y="69.2" transform="rotate(-90 145.8 69.2)">2</text>
<text x="162.3" y="69.2" transform="rotate(-90 162.3 69.2)">2</text>
<text x="178.8" y="69.2" transform="rotate(-90 178.8 69.2)">2</text>
<text x="195.3" y="69.2" transform="rotate(-90 195.3 69.2)">2</text>
<text x="211.8" y="69.2" transform="rotate(-90 211.8 69.2)">2</text>
<text x="244.9" y="69.2" transform="rotate(-90 244.9 69.2)">2</text>
<text x="34.9" y="75.9">1</text>
<text x="67.9" y="75.9">1</text>
<text x="84.4" y="75.9">1</text>
<text x="100.9" y="75.9">1</text>
<text x="117.4" y="75.9">1</text>
<text x="134" y="75.9">1</text>
<text x="150.5" y="75.9">1</text>
<text x="167" y="75.9">1</text>
<text x="183.5" y="75.9">1</text>
<text x="200" y="75.9">1</text>
<text x="216.5" y="75.9">1</text>
<text x="249.5" y="75.9">1</text>
<text x="30.2" y="85.8" transform="rotate(-90 30.2 85.8)">2</text>
<text x="63.2" y="85.8" transform="rotate(-90 63.2 85.8)">2</text>
<text x="79.8" y="85.8" transform="rotate(-90 79.8 85.8)">2</text>
<text x="96.3" y="85.8" transform="rotate(-90 96.3 85.8)">2</text>
<text x="112.8" y="85.8" transform="rotate(-90 112.8 85.8)">2</text>
<text x="129.3" y="85.8" transform="rotate(-90 129.3 85.8)">2</text>
<text x="145.8" y="85.8" transform="rotate(-90 145.8 85.8)">2</text>
<text x="162.3" y="85.8" transform="rotate(-90 162.3 85.8)">2</text>
<text x="178.8" y="85.8" transform="rotate(-90 178.8 85.8)">2</text>
<text x="195.3" y="85.8" transform="rotate(-90 195.3 85.8)">2</text>
<text x="211.8" y="85.8" transform="rotate(-90 211.8 85.8)">2</text>
<text x="244.9" y="85.8" transform="rotate(-90 244.9 85.8)">2</text>
<text x="34.9" y="92.5">1</text>
<text x="51.4" y="92.5">1</text>
<text x="67.9" y="92.5">1</text>
<text x="84.4" y="92.5">1</text>
<text x="134" y="92.5">1</text>
<text x="167" y="92.5">1</text>
<text x="200" y="92.5">1</text>
<text x="216.5" y="92.5">1</text>
<text x="233" y="92.5">1</text>
<text x="249.5" y="92.5">1</text>
<text x="30.2" y="102.3" transform="rotate(-90 30.2 102.3)">2</text>
<text x="46.7" y="102.3" transform="rotate(-90 46.7 102.3)">2</text>
<text x="63.2" y="102.3" transform="rotate(-90 63.2 102.3)">2</text>
<text x="79.8" y="102.3" transform="rotate(-90 79.8 102.3)">2</text>
<text x="129.3" y="102.3" transform="rotate(-90 129.3 102.3)">2</text>
<text x="162.3" y="102.3" transform="rotate(-90 162.3 102.3)">2</text>
<text x="195.3" y="102.3" transform="rotate(-90 195.3 102.3)">2</text>
<text x="211.8" y="102.3" transform="rotate(-90 211.8 102.3)">2</text>
<text x="228.3" y="102.3" transform="rotate(-90 228.3 102.3)">2</text>
<text x="244.9" y="102.3" transform="rotate(-90 244.9 102.3)">2</text>
<text x="129.3" y="115" transform="rotate(-90 129.3 115)">2</text>
</g>
<g font-size="1.8" fill="#006464">
<text x="31.3" y="30">1.00u</text>
<text x="31.7" y="35.1">D1</text>
<text x="34.3" y="32.6">S1</text>
<text x="47.8" y="30">1.00u</text>
<text x="48.2" y="35.1">D2</text>
<text x="50.8" y="32.6">S2</text>
<text x="64.3" y="30">1.00u</text>
<text x="64.7" y="35.1">D3</text>
<text x="67.3" y="32.6">S3</text>
<text x="80.8" y="30">1.00u</text>
<text x="81.2" y="35.1">D4</text>
<text x="83.8" y="32.6">S4</text>
<text x="97.4" y="30">1.00u</text>
<text x="97.8" y="35.1">D5</text>
<text x="100.3" y="32.6">S5</text>
<text x="113.9" y="30">1.00u</text>
<text x="114.3" y="35.1">D6</text>
<text x="116.8" y="32.6">S6</text>
<text x="130.4" y="30">1.00u</text>
<text x="130.8" y="35.1">D7</text>
<text x="133.3" y="32.6">S7</text>
<text x="146.9" y="30">1.00u</text>
<text x="147.3" y="35.1">D8</text>
<text x="149.8" y="32.6">S8</text>
<text x="163.4" y="30">1.00u</text>
<text x="163.8" y="35.1">D9</text>
<text x="166.4" y="32.6">S9</text>
<text x="179.7" y="35.1">D10</text>
<text x="179.9" y="30">1.00u</text>
<text x="181.7" y="32.6">S10</text>
<text x="196.2" y="35.1">D11</text>
<text x="196.4" y="30">1.00u</text>
<text x="198.2" y="32.6">S11</text>
<text x="212.7" y="35.1">D12</text>
<text x="212.9" y="30">1.00u</text>
<text x="214.7" y="32.6">S12</text>
<text x="229.2" y="35.1">D13</text>
<text x="229.4" y="30">1.00u</text>
<text x="231.2" y="32.6">S13</text>
<text x="245.7" y="35.1">D14</text>
<text x="245.9" y="30">2.00u</text>
<text x="247.7" y="32.6">S14</text>
<text x="26.7" y="38.9">1N4148WS</text>
<text x="43.2" y="38.9">1N4148WS</text>
<text x="59.7" y="38.9">1N4148WS</text>
<text x="76.2" y="38.9">1N4148WS</text>
<text x="92.7" y="38.9">1N4148WS</text>
<text x="109.2" y="38.9">1N4148WS</text>
<text x="125.7" y="38.9">1N4148WS</text>
<text x="142.2" y="38.9">1N4148WS</text>
<text x="158.7" y="38.9">1N4148WS</text>
<text x="175.3" y="38.9">1N4148WS</text>
<text x="191.8" y="38.9">1N4148WS</text>
<text x="208.3" y="38.9">1N4148WS</text>
<text x="224.8" y="38.9">1N4148WS</text>
<text x="241.3" y="38.9">1N4148WS</text>
<text x="31.3" y="46.5">1.50u</text>
<text x="47.8" y="46.5">1.00u</text>
<text x="64.3" y="46.5">1.00u</text>
<text x="80.8" y="46.5">1.00u</text>
<text x="97.4" y="46.5">1.00u</text>
<text x="113.9" y="46.5">1.00u</text>
<text x="130.4" y="46.5">1.00u</text>
<text x="146.9" y="46.5">1.00u</text>
<text x="163.4" y="46.5">1.00u</text>
<text x="179.9" y="46.5">1.00u</text>
<text x="196.4" y="46.5">1.00u</text>
<text x="212.9" y="46.5">1.00u</text>
<text x="229.4" y="46.5">1.00u</text>
<text x="245.9" y="46.5">1.50u</text>
<text x="31.1" y="51.6">D15</text>
<text x="33.1" y="49.1">S15</text>
<text x="47.6" y="51.6">D16</text>
<text x="49.6" y="49.1">S16</text>
<text x="64.1" y="51.6">D17</text>
<text x="66.1" y="49.1">S17</text>
<text x="80.6" y="51.6">D18</text>
<text x="82.6" y="49.1">S18</text>
<text x="97.2" y="51.6">D19</text>
<text x="99.1" y="49.1">S19</text>
<text x="113.7" y="51.6">D20</text>
<text x="115.6" y="49.1">S20</text>
<text x="130.2" y="51.6">D21</text>
<text x="132.1" y="49.1">S21</text>
<text x="146.7" y="51.6">D22</text>
<text x="148.6" y="49.1">S22</text>
<text x="163.2" y="51.6">D23</text>
<text x="165.1" y="49.1">S23</text>
<text x="179.7" y="51.6">D24</text>
<text x="181.7" y="49.1">S24</text>
<text x="196.2" y="51.6">D25</text>
<text x="198.2" y="49.1">S25</text>
<text x="212.7" y="51.6">D26</text>
<text x="214.7" y="49.1">S26</text>
<text x="229.2" y="51.6">D27</text>
<text x="231.2" y="49.1">S27</text>
<text x="245.7" y="51.6">D28</text>
<text x="247.7" y="49.1">S28</text>
<text x="26.7" y="55.4">1N4148WS</text>
<text x="43.2" y="55.4">1N4148WS</text>
<text x="59.7" y="55.4">1N4148WS</text>
<text x="76.2" y="55.4">1N4148WS</text>
<text x="92.7" y="55.4">1N4148WS</text>
<text x="109.2" y="55.4">1N4148WS</text>
<text x="125.7" y="55.4">1N4148WS</text>
<text x="142.2" y="55.4">1N4148WS</text>
<text x="158.7" y="55.4">1N4148WS</text>
<text x="175.3" y="55.4">1N4148WS</text>
<text x="191.8" y="55.4">1N4148WS</text>
<text x="208.3" y="55.4">1N4148WS</text>
<text x="224.8" y="55.4">1N4148WS</text>
<text x="241.3" y="55.4">1N4148WS</text>
<text x="31.3" y="63.1">1.75u</text>
<text x="33.1" y="65.6">S29</text>
<text x="47.8" y="63.1">1.00u</text>
<text x="49.6" y="65.6">S30</text>
<text x="64.3" y="63.1">1.00u</text>
<text x="66.1" y="65.6">S31</text>
<text x="80.8" y="63.1">1.00u</text>
<text x="82.6" y="65.6">S32</text>
<text x="97.4" y="63.1">1.00u</text>
<text x="99.1" y="65.6">S33</text>
<text x="113.9" y="63.1">1.00u</text>
<text x="115.6" y="65.6">S34</text>
<text x="130.4" y="63.1">1.00u</text>
<text x="132.1" y="65.6">S35</text>
<text x="146.9" y="63.1">1.00u</text>
<text x="148.6" y="65.6">S36</text>
<text x="163.4" y="63.1">1.00u</text>
<text x="165.1" y="65.6">S37</text>
<text x="179.9" y="63.1">1.00u</text>
<text x="181.7" y="65.6">S38</text>
<text x="196.4" y="63.1">1.00u</text>
<text x="198.2" y="65.6">S39</text>
<text x="212.9" y="63.1">1.00u</text>
<text x="214.7" y="65.6">S40</text>
<text x="245.9" y="63.1">2.25u</text>
<text x="247.7" y="65.6">S41</text>
<text x="26.7" y="71.9">1N4148WS</text>
<text x="31.1" y="68.1">D29</text>
<text x="43.2" y="71.9">1N4148WS</text>
<text x="47.6" y="68.1">D30</text>
<text x="59.7" y="71.9">1N4148WS</text>
<text x="64.1" y="68.1">D31</text>
<text x="76.2" y="71.9">1N4148WS</text>
<text x="80.6" y="68.1">D32</text>
<text x="92.7" y="71.9">1N4148WS</text>
<text x="97.2" y="68.1">D33</text>
<text x="109.2" y="71.9">1N4148WS</text>
<text x="113.7" y="68.1">D34</text>
<text x="125.7" y="71.9">1N4148WS</text>
<text x="130.2" y="68.1">D35</text>
<text x="142.2" y="71.9">1N4148WS</text>
<text x="146.7" y="68.1">D36</text>
<text x="158.7" y="71.9">1N4148WS</text>
<text x="163.2" y="68.1">D37</text>
<text x="175.3" y="71.9">1N4148WS</text>
<text x="179.7" y="68.1">D38</text>
<text x="191.8" y="71.9">1N4148WS</text>
<text x="196.2" y="68.1">D39</text>
<text x="208.3" y="71.9">1N4148WS</text>
<text x="212.7" y="68.1">D40</text>
<text x="241.3" y="71.9">1N4148WS</text>
<text x="245.7" y="68.1">D41</text>
<text x="31.3" y="79.6">2.25u</text>
<text x="33.1" y="82.1">S42</text>
<text x="64.3" y="79.6">1.00u</text>
<text x="66.1" y="82.1">S43</text>
<text x="80.8" y="79.6">1.00u</text>
<text x="82.6" y="82.1">S44</text>
<text x="97.4" y="79.6">1.00u</text>
<text x="99.1" y="82.1">S45</text>
<text x="113.9" y="79.6">1.00u</text>
<text x="115.6" y="82.1">S46</text>
<text x="130.4" y="79.6">1.00u</text>
<text x="132.1" y="82.1">S47</text>
<text x="146.9" y="79.6">1.00u</text>
<text x="148.6" y="82.1">S48</text>
<text x="163.4" y="79.6">1.00u</text>
<text x="165.1" y="82.1">S49</text>
<text x="179.9" y="79.6">1.00u</text>
<text x="181.7" y="82.1">S50</text>
<text x="196.4" y="79.6">1.00u</text>
<text x="198.2" y="82.1">S51</text>
<text x="212.9" y="79.6">1.00u</text>
<text x="214.7" y="82.1">S52</text>
<text x="245.9" y="79.6">2.75u</text>
<text x="247.7" y="82.1">S53</text>
<text x="26.7" y="88.5">1N4148WS</text>
<text x="31.1" y="84.6">D42</text>
<text x="59.7" y="88.5">1N4148WS</text>
<text x="64.1" y="84.6">D43</text>
<text x="76.2" y="88.5">1N4148WS</text>
<text x="80.6" y="84.6">D44</text>
<text x="92.7" y="88.5">1N4148WS</text>
<text x="97.2" y="84.6">D45</text>
<text x="109.2" y="88.5">1N4148WS</text>
<text x="113.7" y="84.6">D46</text>
<text x="125.7" y="88.5">1N4148WS</text>
<text x="130.2" y="84.6">D47</text>
<text x="142.2" y="88.5">1N4148WS</text>
<text x="146.7" y="84.6">D48</text>
<text x="158.7" y="88.5">1N4148WS</text>
<text x="163.2" y="84.6">D49</text>
<text x="175.3" y="88.5">1N4148WS</text>
<text x="179.7" y="84.6">D50</text>
<text x="191.8" y="88.5">1N4148WS</text>
<text x="196.2" y="84.6">D51</text>
<text x="208.3" y="88.5">1N4148WS</text>
<text x="212.7" y="84.6">D52</text>
<text x="241.3" y="88.5">1N4148WS</text>
<text x="245.7" y="84.6">D53</text>
<text x="31.1" y="101.2">D54</text>
<text x="31.3" y="96.1">1.25u</text>
<text x="33.1" y="98.6">S54</text>
<text x="47.6" y="101.2">D55</text>
<text x="47.8" y="96.1">1.25u</text>
<text x="49.6" y="98.6">S55</text>
<text x="64.1" y="101.2">D56</text>
<text x="64.3" y="96.1">1.25u</text>
<text x="66.1" y="98.6">S56</text>
<text x="80.6" y="101.2">D62</text>
<text x="80.8" y="96.1">1.25u</text>
<text x="82.6" y="98.6">S62</text>
<text x="130.2" y="101.2">D57</text>
<text x="130.4" y="96.1">6.25u</text>
<text x="132.1" y="98.6">S57</text>
<text x="163.4" y="96.1">2.25u</text>
<text x="165.1" y="98.6">S63</text>
<text x="196.2" y="101.2">D58</text>
<text x="196.4" y="96.1">1.25u</text>
<text x="198.2" y="98.6">S58</text>
<text x="212.7" y="101.2">D59</text>
<text x="212.9" y="96.1">1.25u</text>
<text x="214.7" y="98.6">S59</text>
<text x="229.2" y="101.2">D60</text>
<text x="229.4" y="96.1">1.25u</text>
<text x="231.2" y="98.6">S60</text>
<text x="245.7" y="101.2">D61</text>
<text x="245.9" y="96.1">1.25u</text>
<text x="247.7" y="98.6">S61</text>
<text x="26.7" y="105">1N4148WS</text>
<text x="43.2" y="105">1N4148WS</text>
<text x="59.7" y="105">1N4148WS</text>
<text x="76.2" y="105">1N4148WS</text>
<text x="125.7" y="105">1N4148WS</text>
<text x="134" y="105.2">1</text>
<text x="158.7" y="106.2">1N4148WS</text>
<text x="163.2" y="102.4">D63</text>
<text x="191.8" y="105">1N4148WS</text>
<text x="208.3" y="105">1N4148WS</text>
<text x="224.8" y="105">1N4148WS</text>
<text x="241.3" y="105">1N4148WS</text>
<text x="130.4" y="108.8">2.75u</text>
<text x="130.9" y="111.3">S571</text>
</g>
</svg>
